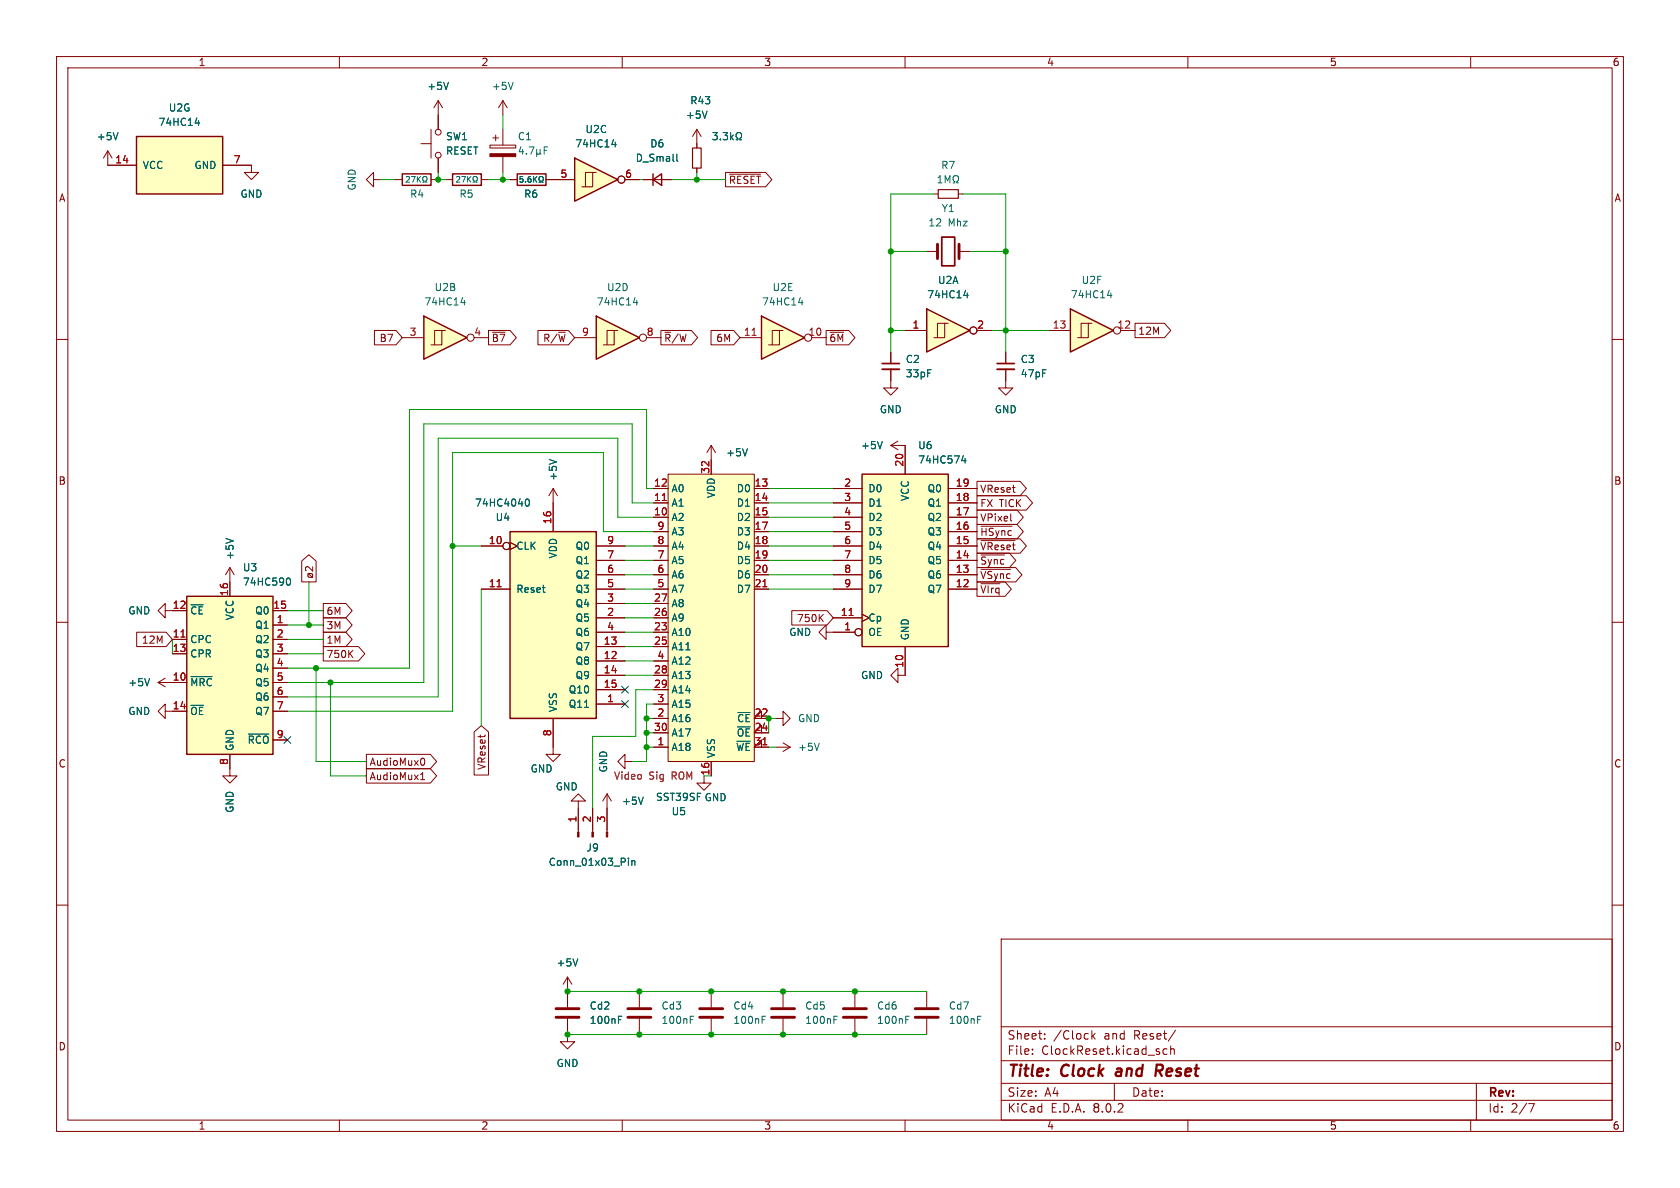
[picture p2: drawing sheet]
<svg xmlns="http://www.w3.org/2000/svg" width="297mm" height="210mm" viewBox="0 0 297 210" stroke-linecap="round" stroke-linejoin="round" font-family="sans-serif">
<g fill="none" stroke="#840000" stroke-width=".18">
<path d="M10 10h277v190h-277zM12 12h273v186h-273zM60 10v2M77.5 17.8l-.8 1.3M77.5 17.8v2.5M77.5 17.8l.7 1.3M110 10v2M160 10v2M210 10v2M260 10v2M78.7 31.8h1.3M85.1 31.8h1.3"/>
<path d="M10 60h2M285 60h2M10 110h2M285 110h2M10 160h2M285 160h2M151.1 175.3v2.8M177 166h108v32h-108zM60 198v2M110 198v2M151.1 180.1v2.8M160 198v2"/>
<path d="M177 194.5h108M177 191.5h108M177 187.5h108M177 181.5h108M182.5 186.3v.1M182.5 185.5v.1M184.7 183.6v.1M184.7 182.8v.1M193 182.2v1.5M193.2 183.1l.4 .6M193.6 182.7l-.6 .6M197 191.5v3"/>
<path d="M206.3 185.5l-.4-.1-.3 .3v.4l.1 .2h.6M207 185.5l.2-.1 .3 .1 .1 .9M207 184.9v1.5M207.8 182.1l-1.3 2M210 198v2M260 198v2M261 191.5v6.5M270.2 195.1h1l-.6 1.5"/>
</g>
<path d="M197.4 189.5l-.2 .4 .3 .3M204.8 189.3l.6 .9M205.3 188.2h-.8l-.2 2M205.3 189.2l-.9 .1" fill="none" stroke="#840000" stroke-width=".4"/>
<path d="M149.1 179.8h4.1M149.1 178.3h4.1" fill="none" stroke="#840000" stroke-width=".51"/>
<path d="M79.3 14.5l-.4 1.3M80.7 31.3l.4-.1 .2 .3-.6 .7h.6M81.6 31.2h.7l-.4 1M82.7 31.2v1M82.8 31.6l.4 .6M83.2 31.2l-.5 .6M83.6 32.2h.3v-.2a.43 .43 0 0 1-.3-.6 .43 .43 0 0 1 .6-.1l.2 .4-.3 .5h.3M160.1 179.6h.6M160.1 180.3h.5" fill="none" stroke="#006464" stroke-width=".18"/>
<path d="M80 30.7h5.1v2.1h-5.1z" fill="none" stroke="#840000" stroke-width=".25"/>
<path d="M74.9 55.9l7.6 3.8-7.6 3.8z" fill="#ffffc2"/>
<path d="M74.9 55.9l7.6 3.8-7.6 3.8z" fill="none" stroke="#840000" stroke-width=".25"/>
<g fill="none" stroke="#840000" stroke-width=".18">
<path d="M71.1 59.7h3.8M78.1 58.4h-1.3v2.6M78.7 58.4h-.6v2.6h-1.9M83.8 59.7h2.6M125.7 78.7l-.7 1.3M125.7 78.7v2.6M125.7 78.7l.8 1.3"/>
<circle cx="83.2" cy="59.7" r=".63"/>
</g>
<path d="M81.5 53.5h.8M82.1 53.1v.8M132.1 79.3l-.4 1.3" fill="none" stroke="#006464" stroke-width=".18"/>
<path d="M90.2 94h15.2v33h-15.2z" fill="#ffffc2"/>
<path d="M90.2 94h15.2v33h-15.2z" fill="none" stroke="#840000" stroke-width=".25"/>
<g fill="none" stroke="#840000" stroke-width=".18">
<path d="M85.1 96.5h3.8M90.2 95.9l1.2 .6-1.2 .7M97.8 86.4v7.6M97.8 86.4l-.8 1.2M97.8 86.4l.8 1.2M105.4 96.5h5.1M105.4 99.1h5.1M85.1 104.1h5.1M105.4 104.1h5.1M105.4 116.8h5.1M105.4 114.3h5.1M105.4 119.4h5.1"/>
<path d="M105.4 109.2h5.1M105.4 106.7h5.1M105.4 111.8h5.1M105.4 101.6h5.1M97.8 127v5.1M105.4 124.5h5.1M105.4 121.9h5.1"/>
<circle cx="89.5" cy="96.5" r=".63"/>
</g>
<path d="M87.9 103.7h.7" fill="none" stroke="#a90000" stroke-width=".18"/>
<path d="M92.9 88.7l.1-.4 .2-.1a.68 .68 0 0 1 .4 .6 .68 .68 0 0 1-.4 .7l-.2-.1-.1-.4M97.1 81.2l1.3 .5" fill="none" stroke="#006464" stroke-width=".18"/>
<path d="M118.1 83.8h15.2v50.8h-15.2z" fill="#ffffc2"/>
<g fill="none" stroke="#840000" stroke-width=".18">
<path d="M88.9 17.8l-.8 1.3M88.9 17.8v2.5M88.9 17.8l.8 1.3M115.6 91.4h2.5M115.6 88.9h2.5M115.6 86.4h2.5M115.6 94h2.5M115.6 96.5h2.5M115.6 99.1h2.5M118.1 83.8h15.2v50.8h-15.2zM125.7 81.3v2.5M133.3 91.4h2.6"/>
<path d="M133.3 88.9h2.6M133.3 86.4h2.6M133.3 94h2.6M133.3 96.5h2.6M133.3 99.1h2.6M115.6 101.6h2.5M115.6 104.1h2.5M115.6 111.8h2.5M115.6 114.3h2.5M115.6 109.2h2.5M115.6 106.7h2.5M115.6 119.4h2.5"/>
<path d="M115.6 116.8h2.5M133.3 101.6h2.6M133.3 104.1h2.6M146 111.8v-1.3l-1.2 1.3 1.2 1.2v-1.2h1.3M115.6 132.1h2.5M115.6 127h2.5M115.6 129.5h2.5M115.6 121.9h2.5M115.6 124.5h2.5M125.7 134.6v2.6M133.3 132.1h2.6M133.3 127h2.6"/>
<path d="M133.3 129.5h2.6M100.3 172.7l-.7 1.3M100.3 172.7v5.4M100.3 172.7l.8 1.3M113 175.3v2.8M125.7 175.3v2.8M163.8 175.3v2.8M100.3 180.1v4.1h1.3l-1.3 1.2-1.2-1.2h1.2M113 180.1v2.8M125.7 180.1v2.8M163.8 180.1v2.8"/>
</g>
<path d="M117.1 88.5h.7M134.9 103.7h.7" fill="none" stroke="#a90000" stroke-width=".18"/>
<path d="M90.7 14.5l-.4 1.3M102.1 169.5l-.4 1.3M109.3 179.6h.6M122 179.6h.6M134.7 179.6h.6M172.8 179.6h.6M109.3 180.3h.5M122 180.3h.5M134.7 180.3h.5M172.8 180.3h.5" fill="none" stroke="#006464" stroke-width=".18"/>
<path d="M98.3 179.8h4.1M98.3 178.3h4.1M111 179.8h4.1M111 178.3h4.1M123.7 179.8h4.1M123.7 178.3h4.1M161.8 179.8h4.1M161.8 178.3h4.1" fill="none" stroke="#840000" stroke-width=".51"/>
<path d="M152.4 83.8h15.2v30.5h-15.2z" fill="#ffffc2"/>
<path d="M152.4 83.8h15.2v30.5h-15.2z" fill="none" stroke="#840000" stroke-width=".25"/>
<g fill="none" stroke="#840000" stroke-width=".18">
<path d="M160 78.7v5.1M147.3 99.1h5.1M147.3 96.5h5.1M147.3 94h5.1M147.3 91.4h5.1M147.3 88.9h5.1M147.3 86.4h5.1M167.6 99.1h5.1M167.6 96.5h5.1M167.6 94h5.1M167.6 91.4h5.1M167.6 88.9h5.1"/>
<path d="M167.6 86.4h5.1M147.3 111.8h3.8M147.3 109.2h5.1M147.3 104.1h5.1M147.3 101.6h5.1M152.4 108.6l1.3 .6-1.3 .7M160 114.3v5.1h-1.3v1.3l-1.2-1.3 1.2-1.3v1.3M167.6 104.1h5.1M167.6 101.6h5.1"/>
<circle cx="151.8" cy="111.8" r=".63"/>
</g>
<path d="M150.1 108.8h.7" fill="none" stroke="#a90000" stroke-width=".18"/>
<path d="M170.3 80.5l-.3 .9h.8M170.6 81v.9" fill="none" stroke="#006464" stroke-width=".18"/>
<path d="M134.6 55.9l7.6 3.8-7.6 3.8z" fill="#ffffc2"/>
<path d="M134.6 55.9l7.6 3.8-7.6 3.8z" fill="none" stroke="#840000" stroke-width=".25"/>
<g fill="none" stroke="#840000" stroke-width=".18">
<path d="M130.8 59.7h3.8M137.8 58.4h-1.3v2.6M138.4 58.4h-.6v2.6h-1.9M143.5 59.7h2.5"/>
<circle cx="142.9" cy="59.7" r=".63"/>
</g>
<path d="M133 59.3h.7" fill="none" stroke="#a90000" stroke-width=".18"/>
<path d="M141.2 53.5h.8M141.8 53.1v.8" fill="none" stroke="#006464" stroke-width=".18"/>
<path d="M105.4 55.9l7.6 3.8-7.6 3.8z" fill="#ffffc2"/>
<path d="M105.4 55.9l7.6 3.8-7.6 3.8z" fill="none" stroke="#840000" stroke-width=".25"/>
<g fill="none" stroke="#840000" stroke-width=".18">
<path d="M123.2 22.9l-.8 1.2M123.2 22.9v3.3M123.2 29.7v.8M123.2 22.9l.8 1.2M165.1 34.3h.8M169.4 34.3h.8M101.6 59.7h3.8M108.6 58.4h-1.3v2.6M109.2 58.4h-.6v2.6h-1.9M114.3 59.7h2.5M163.8 44.5h1.9M169.5 44.5h1.9"/>
<path d="M177.8 65.3v3.3h1.3l-1.3 1.3-1.3-1.3h1.3M177.8 62.2v2.1M137.2 132.1h2.5M138.4 131.3l1.3 .8M139.7 132.1l-1.3 .7"/>
<circle cx="113.7" cy="59.7" r=".63"/>
</g>
<g fill="none" stroke="#006464" stroke-width=".18">
<path d="M125 19.6l-.4 1.3M126 23.4h.8l-.4 .5 .3 .1v.6l-.1 .1-.6-.1M127.4 24.6v.1M127.8 23.4h.8l-.4 .5 .4 .1v.6l-.2 .1-.6-.1M129.2 23.4v1.3M129.3 24.2l.4 .5M129.7 23.9l-.5 .4M130.1 24.7h.3v-.2a.54 .54 0 0 1-.2-.8 .54 .54 0 0 1 .7-.2 .58 .58 0 0 1-.1 1v.2h.3M165.8 32.3h.8M165.8 31.4l.4-.3v1.2M167.1 32.3v-1.2l.4 .9 .4-.9v1.2M168.5 32.3h.3v-.2a.54 .54 0 0 1-.3-.8 .54 .54 0 0 1 .8-.2 .58 .58 0 0 1-.1 1v.2h.3"/>
<path d="M112 53.5h.8M112.6 53.1v.8M144.8 131.4l-.4 1.3"/>
</g>
<path d="M166.5 41.9h2.3v5.1h-2.3zM176.3 64.3h3" fill="none" stroke="#840000" stroke-width=".3"/>
<path d="M165.7 43.2v2.5M169.5 43.2v2.5" fill="none" stroke="#840000" stroke-width=".51"/>
<path d="M122.4 26.2h1.6v3.5h-1.6zM165.9 33.5h3.5v1.6h-3.5z" fill="none" stroke="#840000" stroke-width=".2"/>
<path d="M176.3 65.3h3" fill="none" stroke="#840000" stroke-width=".33"/>
<path d="M189.2 54.6l7.6 3.8-7.6 3.8z" fill="#ffffc2"/>
<path d="M189.2 54.6l7.6 3.8-7.6 3.8z" fill="none" stroke="#840000" stroke-width=".25"/>
<g fill="none" stroke="#840000" stroke-width=".18">
<path d="M185.4 58.4h3.8M192.4 57.2h-1.3v2.5M193 57.2h-.6v2.5h-1.9M198.1 58.4h2.6M157.5 65.3v3.3h1.2l-1.2 1.3-1.3-1.3h1.3M157.5 62.2v2.1M157.5 78.7l1.2 .8M157.5 78.7h2.5M158.7 78l-1.2 .7"/>
<circle cx="197.5" cy="58.4" r=".63"/>
</g>
<path d="M195.8 52.2h.8M196.4 51.8v.8M156 78l-.4 1.3" fill="none" stroke="#006464" stroke-width=".18"/>
<path d="M156 65.3h3" fill="none" stroke="#840000" stroke-width=".33"/>
<path d="M156 64.3h3" fill="none" stroke="#840000" stroke-width=".3"/>
<path d="M163.8 54.6l7.6 3.8-7.6 3.8z" fill="#ffffc2"/>
<path d="M71.1 30.7h5.1v2.1h-5.1zM163.8 54.6l7.6 3.8-7.6 3.8z" fill="none" stroke="#840000" stroke-width=".25"/>
<g fill="none" stroke="#840000" stroke-width=".18">
<path d="M19 26.7l-.7 1.2M19 26.7v2.5M19 26.7l.8 1.2M69.8 31.8h1.3M76.2 31.8h1.3M160 58.4h3.8M167 57.2h-1.3v2.5M167.6 57.2h-.6v2.5h-1.9M172.7 58.4h2.6M110.5 134.6v-1.2l-1.3 1.2 1.3 1.3v-1.3h1.3M124.5 137.2v1.2h1.2l-1.2 1.3-1.3-1.3h1.3M137.2 127h1.2v-1.3l1.3 1.3-1.3 1.3v-1.3"/>
<path d="M102.2 141.6h1.3l-1.3-1.3-1.2 1.3h1.2v5.5M104.8 142.9v4.2M107.3 140.3v6.8M107.3 140.3l-.7 1.3M107.3 140.3l.8 1.3M138.4 175.3v2.8M138.4 180.1v2.8"/>
<circle cx="172.1" cy="58.4" r=".63"/>
</g>
<g fill="none" stroke="#006464" stroke-width=".18">
<path d="M20.9 23.4l-.5 1.3M71.8 31.3l.4-.1 .2 .3-.6 .7h.6M72.7 31.2h.7l-.4 1M73.8 31.2v1M73.9 31.6l.5 .6M74.4 31.2l-.6 .6M74.7 32.2h.3v-.2a.43 .43 0 0 1-.2-.6 .43 .43 0 0 1 .6-.1l.1 .4-.2 .5h.2M170.4 52.2h.8M171 51.8v.8M111.1 151.7v.1M111.1 152.1v.9M111.7 152.1v.9"/>
<path d="M111.7 152.3l.2-.2 .3 .1v.8M113.7 140.9l-.4 1.3M147.4 179.6h.6M147.4 180.3h.5"/>
</g>
<g fill="#840000" stroke="#840000" stroke-width=".18">
<path d="M107.2 147.1h.2v.9h-.2z"/>
<path d="M104.6 147.1h.3v.9h-.3z"/>
<path d="M102.1 147.1h.3v.9h-.3z"/>
</g>
<path d="M136.4 179.8h4.1M136.4 178.3h4.1" fill="none" stroke="#840000" stroke-width=".51"/>
<path d="M24.1 24.1h15.3v10.2h-15.3z" fill="#ffffc2"/>
<path d="M24.1 24.1h15.3v10.2h-15.3z" fill="none" stroke="#840000" stroke-width=".25"/>
<path d="M19 29.2h5.1M39.4 29.2h5v1.3h1.3l-1.3 1.3-1.2-1.3h1.2M66 31.8v-1.3l-1.2 1.3 1.2 1.2v-1.2h1.3M86.6 25.7h4.6v.5h-4.6zM87.1 24.4h1M87.6 23.9v1M88.9 22.9v2.8M88.9 27.7v2.8" fill="none" stroke="#840000" stroke-width=".18"/>
<path d="M34.5 21.7h.8M35.1 21.3v.9M92.1 25.9l-.3 .9h.8M92.4 26.4v.8M93.1 27.1v.1M93.5 26h.9l-.6 1.2M94.9 26.4v1.3M94.9 27.1l.2 .1h.2l.2-.1M95.5 27.1l.2 .1M95.5 26.4v.7M96.2 26.6h.4M96.8 26h-.6v1.2" fill="none" stroke="#006464" stroke-width=".18"/>
<path d="M86.6 27.2h4.6v.5h-4.6z" fill="#840000" stroke="#840000" stroke-width=".18"/>
<path d="M101.6 27.9l7.6 3.9-7.6 3.8z" fill="#ffffc2"/>
<path d="M91.4 30.7h5.1v2.1h-5.1zM101.6 27.9l7.6 3.9-7.6 3.8zM115.4 31.8l1.6-1.1v2.1zM115.4 30.7v2.1" fill="none" stroke="#840000" stroke-width=".25"/>
<g fill="none" stroke="#840000" stroke-width=".18">
<path d="M74.4 25.4h1.8M76.2 22.9v5M77.5 20.3v2.6M77.5 27.9v2.6M90.2 31.8h1.2M96.5 31.8h5.1M104.8 30.5h-1.3v2.5M105.4 30.5h-.6v2.5h-1.9M110.5 31.8h2.5M113.7 31.8h5M29.2 108v-1.3l-1.3 1.3 1.3 1.2v-1.2h1.3M29.2 119.9l-1.3 .8"/>
<path d="M27.9 120.7l1.3 .7M27.9 120.7h2.6M29.2 125.7v-1.2l-1.3 1.2 1.3 1.3v-1.3h1.3M97.8 132.1v1.3h1.3l-1.3 1.2-1.3-1.2h1.3"/>
<circle cx="77.5" cy="27.4" r=".51"/>
<circle cx="77.5" cy="23.4" r=".51"/>
<circle cx="109.9" cy="31.7" r=".63"/>
</g>
<path d="M92.4 31.2h-.4l-.1 .5 .5-.1v.5l-.1 .1-.4-.1M92.9 32.1v.1M93.8 31.2l-.3 .1-.1 .1-.1 .6 .2 .2 .4-.1-.1-.5h-.3l-.2 .2M94.3 31.2v1M94.5 31.6l.4 .6M94.9 31.2l-.6 .6M95.3 32.2h.2v-.2a.43 .43 0 0 1-.2-.6 .43 .43 0 0 1 .6-.1l.2 .4-.3 .5h.3M108.2 25.6h.7M108.8 25.1v.9M119.7 27.2v1.1l.1 .2M26.4 120l-.4 1.2" fill="none" stroke="#006464" stroke-width=".18"/>
<path d="M33 105.4h15.3v28h-15.3z" fill="#ffffc2"/>
<path d="M33 105.4h15.3v28h-15.3z" fill="none" stroke="#840000" stroke-width=".25"/>
<g fill="none" stroke="#840000" stroke-width=".18">
<path d="M19 29.2h5.1M39.4 29.2h5M77.5 20.3v2.6M77.5 27.9v2.6M90.2 31.8h1.2M96.5 31.8h5.1M110.5 31.8h2.5M113.7 31.8h1.7M117 31.8h1.7M123.2 25.4v.8M123.2 29.7v.8M128.3 30.5h7l1.2 1.3-1.2 1.2h-7z"/>
<path d="M129 30.8h5.5M66.2 58.4h3.8l1.1 1.3-1.1 1.3h-3.8zM86.4 58.4h3.8l1.1 1.3-1.1 1.3h-3.8zM87.1 58.7h2.2M95.1 58.4h5.4l1.1 1.3-1.1 1.3h-5.4zM116.8 58.4h5.4l1.1 1.3-1.1 1.3h-5.4zM125.7 58.4h4l1.1 1.3-1.1 1.3h-4zM146 58.4h4l1.2 1.3-1.2 1.3h-4zM146.8 58.7h2.4M160 58.4h3.8M172.7 58.4h2.6M200.7 57.1h5.2l1.1 1.3-1.1 1.3h-5.2z"/>
<path d="M157.5 62.2v2.1M157.5 65.3v2M160 78.7v5.1M177.8 62.2v2.1M177.8 65.3v2M53.3 99.2l1.3-1.1 1.3 1.1v3.7h-2.6zM85.1 96.5h3.8M90.2 95.9l1.2 .6-1.2 .7M97.8 88.9v5.1M105.4 99.1h5.1M105.4 96.5h5.1M115.6 99.1h2.5"/>
<path d="M115.6 96.5h2.5M115.6 94h2.5M115.6 91.4h2.5M115.6 88.9h2.5M115.6 86.4h2.5M125.7 81.3v2.5M133.3 99.1h2.6M133.3 96.5h2.6M133.3 94h2.6M133.3 91.4h2.6M133.3 88.9h2.6M133.3 86.4h2.6"/>
<path d="M147.3 99.1h5.1M147.3 96.5h5.1M147.3 94h5.1M147.3 91.4h5.1M147.3 88.9h5.1M147.3 86.4h5.1M167.6 99.1h5.1M167.6 96.5h5.1M167.6 94h5.1M167.6 91.4h5.1M167.6 88.9h5.1M167.6 86.4h5.1"/>
<path d="M172.7 92.7h7.1l1.1 1.3-1.1 1.3h-7.1zM172.7 85.1h7.6l1.2 1.3-1.2 1.2h-7.6zM172.7 97.8h5.8l1.1 1.3-1.1 1.2h-5.8zM172.7 87.6h8.7l1.1 1.3-1.1 1.3h-8.7zM172.7 90.2h7.1l1.1 1.2-1.1 1.3h-7.1zM172.7 95.2h7.6l1.2 1.3-1.2 1.3h-7.6zM173.4 93h5.5M173.4 98.1h4.2M173.4 95.6h6.1M178.7 91.9l.2 .2M24.2 111.8h5.2l1.1 1.2-1.1 1.3h-5.2zM30.5 113h2.5"/>
<path d="M30.5 108h2.5M30.5 115.6h2.5M40.6 100.3v5.1M40.6 100.3l-.7 1.3M40.6 100.3l.8 1.3M48.3 110.5h2.5M48.3 113h2.5M48.3 108h2.5M48.3 115.6h2.5M48.3 118.1h2.5M54.4 101.3l.9 .8M54.6 101.4h.6l.1 .2-.1 .3-.2 .2-.4-.1-.2-.2z"/>
<path d="M55.3 100.2v.8l-.9-.8-.4 .2 .1 .5M57.1 111.8h4l1.2 1.2-1.2 1.3h-4zM57.1 114.3h6.3l1.1 1.3-1.1 1.2h-6.3zM57.1 106.7h4l1.2 1.3-1.2 1.2h-4zM57.1 109.2h4l1.2 1.3-1.2 1.3h-4zM61.8 115.5l.6 .7M62.4 115l-.7 .7M85.1 104.1h5.1M105.4 111.8h5.1M105.4 109.2h5.1M105.4 104.1h5.1M105.4 101.6h5.1"/>
<path d="M105.4 114.3h5.1M105.4 106.7h5.1M105.4 119.4h5.1M105.4 116.8h5.1M115.6 111.8h2.5M115.6 109.2h2.5M115.6 104.1h2.5M115.6 101.6h2.5M115.6 114.3h2.5M115.6 106.7h2.5M115.6 119.4h2.5M115.6 116.8h2.5"/>
<path d="M133.3 104.1h2.6M133.3 101.6h2.6M140 107.9h6.2l1.1 1.3-1.1 1.3h-6.2zM145 109.2l.5 .7M145.5 108.6l-.7 .7M147.3 111.8h3.8M147.3 109.2h5.1M147.3 104.1h5.1M147.3 101.6h5.1M152.4 108.6l1.3 .6-1.3 .7M160 114.3v5.1M167.6 104.1h5.1"/>
<path d="M167.6 101.6h5.1M172.7 100.3h6.9l1.1 1.3-1.1 1.3h-6.9zM172.7 102.9h5l1.1 1.2-1.1 1.3h-5zM173.4 100.6h5.3M173.4 103.2h3.4M30.5 120.7h2.5M30.5 125.7h2.5M40.6 133.4v3.8h1.3l-1.3 1.2-1.2-1.2h1.2M48.3 120.7h2.5M48.3 125.7h2.5M48.3 123.2h2.5M48.3 130.8h2.5"/>
<path d="M64.8 133.3h11.3l1.1 1.3-1.1 1.3h-11.3zM64.8 135.9h11.3l1.1 1.3-1.1 1.2h-11.3zM74.4 137.8h.7M74.4 136.9l.3-.3v1.2M74.5 134.1l.2-.1a.68 .68 0 0 1 .4 .7 .68 .68 0 0 1-.4 .6l-.2-.1M83.8 129.4l1.3-1.1 1.3 1.1v7.6h-2.6zM97.8 127v5.1M105.4 121.9h5.1M105.4 124.5h5.1M115.6 132.1h2.5M115.6 127h2.5M115.6 129.5h2.5"/>
<path d="M115.6 121.9h2.5M115.6 124.5h2.5M125.7 134.6v2.6M133.3 132.1h2.6M133.3 127h2.6M133.3 129.5h2.6M102.2 142.9v3.8M104.8 142.9v3.8M107.3 142.9v3.8M100.3 175.3v2.8M100.3 180.1v2.8"/>
<circle cx="109.9" cy="31.7" r=".63"/>
<circle cx="172.1" cy="58.4" r=".63"/>
<circle cx="89.5" cy="96.5" r=".63"/>
<circle cx="151.8" cy="111.8" r=".63"/>
</g>
<g fill="none" stroke="#006464" stroke-width=".18">
<path d="M79.3 14.5l-.4 1.3M125 19.6l-.4 1.3M20.9 23.4l-.5 1.3M34.5 21.7h.8M35.1 21.3v.9M92.4 31.2h-.4l-.1 .5 .5-.1v.5l-.1 .1-.4-.1M92.9 32.1v.1M93.8 31.2l-.3 .1-.1 .1-.1 .6 .2 .2 .4-.1-.1-.5h-.3l-.2 .2M94.3 31.2v1M94.5 31.6l.4 .6M94.9 31.2l-.6 .6M95.3 32.2h.2v-.2a.43 .43 0 0 1-.2-.6 .43 .43 0 0 1 .6-.1l.2 .4-.3 .5h.3"/>
<path d="M108.2 25.6h.7M108.8 25.1v.9M119.7 27.2v1.1l.1 .2M126 23.4h.8l-.4 .5 .3 .1v.6l-.1 .1-.6-.1M127.4 24.6v.1M127.8 23.4h.8l-.4 .5 .4 .1v.6l-.2 .1-.6-.1M129.2 23.4v1.3M129.3 24.2l.4 .5M129.7 23.9l-.5 .4M130.1 24.7h.3v-.2a.54 .54 0 0 1-.2-.8 .54 .54 0 0 1 .7-.2 .58 .58 0 0 1-.1 1v.2h.3M170.4 52.2h.8M171 51.8v.8"/>
<path d="M132.1 79.3l-.4 1.3M156 78l-.4 1.3M39.9 95.2l1.3 .4M92.9 88.7l.1-.4 .2-.1a.68 .68 0 0 1 .4 .6 .68 .68 0 0 1-.4 .7l-.2-.1-.1-.4M97.1 81.2l1.3 .5M170.3 80.5l-.3 .9h.8M170.6 81v.9M26.4 120l-.4 1.2M33.8 119.6h3.7M50.8 102.2h.1a.68 .68 0 0 1 .5 .6 .68 .68 0 0 1-.5 .6h-.1M43.9 129.8h3.6M111.1 151.7v.1"/>
<path d="M111.1 152.1v.9M111.7 152.1v.9M111.7 152.3l.2-.2 .3 .1v.8M113.7 140.9l-.4 1.3M102.1 169.5l-.4 1.3M109.3 179.6h.6M109.3 180.3h.5"/>
</g>
<path d="M117.1 88.5h.7M32 112.6h.7M87.9 103.7h.7M134.9 103.7h.7M150.1 108.8h.7" fill="none" stroke="#a90000" stroke-width=".18"/>
<g fill="none" stroke="#009600" stroke-width=".18">
<path d="M67.3 31.8h2.5M77.5 30.5v1.3h1.2M86.4 31.8h3.8M88.9 20.3v2.6M88.9 30.5v1.3M113 31.8h.7M118.7 31.8h9.6M123.2 30.5v1.3M165.1 34.3h-7.6v27.9M170.2 34.3h7.6v27.9M157.5 58.4h2.5M157.5 44.5h6.3"/>
<path d="M171.4 44.5h6.4M175.3 58.4h10.1M80 96.5h5.1M110.5 99.1h5.1M110.5 96.5h5.1M115.6 91.4h-6.4v-13.9h-31.7v45.7h-26.7M115.6 88.9h-3.8v-14h-36.9v45.8h-24.1M115.6 94h-8.9v-14h-26.7v45.7h-29.2M115.6 86.4h-1.3v-14h-41.9v45.7h-21.6M135.9 99.1h11.4M135.9 86.4h11.4M135.9 88.9h11.4"/>
<path d="M135.9 91.4h11.4M135.9 94h11.4M135.9 96.5h11.4M30.5 113v2.6M50.8 110.5h6.3M50.8 108h6.3M50.8 115.6h6.3M50.8 113h6.3M54.6 102.9v7.6M55.9 118.1v16.5h8.9M85.1 104.1v24.2M110.5 106.7h5.1"/>
<path d="M110.5 119.4h5.1M110.5 114.3h5.1M110.5 104.1h5.1M110.5 101.6h5.1M110.5 111.8h5.1M110.5 116.8h5.1M110.5 109.2h5.1M135.9 104.1h11.4M135.9 101.6h11.4M58.4 120.7v16.5h6.4M114.3 132.1h1.3M114.3 127h1.3"/>
<path d="M114.3 129.5h1.3M115.6 121.9h-3.2v8.3h-7.6v12.7M115.6 124.5h-1.3v10.1h-2.5M134.6 127h2.6M135.9 132.1h1.3M135.9 127v2.5M100.3 175.3h63.5M100.3 182.9h63.5"/>
</g>
<path d="M50.2 130.2l1.2 1.2M51.4 130.2l-1.2 1.2M109.9 121.3l1.2 1.2M109.9 123.9l1.2 1.2M111.1 121.3l-1.2 1.2M111.1 123.9l-1.2 1.2" fill="none" stroke="#000084" stroke-width=".18"/>
<g fill="#009600" stroke="#009600" stroke-width=".18">
<circle cx="54.6" cy="110.5" r=".46"/>
<circle cx="58.4" cy="120.7" r=".46"/>
<circle cx="55.9" cy="118.1" r=".46"/>
<circle cx="157.5" cy="44.5" r=".46"/>
<circle cx="88.9" cy="31.8" r=".46"/>
<circle cx="177.8" cy="44.5" r=".46"/>
<circle cx="123.2" cy="31.8" r=".46"/>
<circle cx="125.7" cy="182.9" r=".46"/>
<circle cx="125.7" cy="175.3" r=".46"/>
<circle cx="113" cy="182.9" r=".46"/>
<circle cx="113" cy="175.3" r=".46"/>
<circle cx="151.1" cy="175.3" r=".46"/>
<circle cx="151.1" cy="182.9" r=".46"/>
<circle cx="100.3" cy="182.9" r=".46"/>
<circle cx="100.3" cy="175.3" r=".46"/>
<circle cx="138.4" cy="175.3" r=".46"/>
<circle cx="138.4" cy="182.9" r=".46"/>
<circle cx="114.3" cy="127" r=".46"/>
<circle cx="135.9" cy="127" r=".46"/>
<circle cx="80" cy="96.5" r=".46"/>
<circle cx="77.5" cy="31.8" r=".46"/>
<circle cx="114.3" cy="129.5" r=".46"/>
<circle cx="114.3" cy="132.1" r=".46"/>
<circle cx="157.5" cy="58.4" r=".46"/>
<circle cx="177.8" cy="58.4" r=".46"/>
</g>
<g font-size="2.8" fill="#840000">
<text x="178" y="190.9">Title:</text>
<text x="187.7" y="190.9">Clock</text>
<text x="198.2" y="190.9">and</text>
<text x="205.9" y="190.9">Reset</text>
</g>
<g font-size="2.1" fill="#840000">
<text x="178" y="184">Sheet:</text>
<text x="186.2" y="184">/Clock</text>
<text x="195.2" y="184">and</text>
<text x="200.6" y="184">Reset/</text>
<text x="178" y="186.7">File:</text>
<text x="184.1" y="186.7">ClockReset.kicad_sch</text>
<text x="178" y="196.9">KiCad</text>
<text x="178" y="194.1">Size:</text>
<text x="184.7" y="194.1">A4</text>
<text x="185.7" y="196.9">E.D.A.</text>
<text x="193.3" y="196.9">8.0.2</text>
<text x="200" y="194.1">Date:</text>
<text x="263" y="194.3">Rev:</text>
<text x="263" y="196.9">Id:</text>
<text x="267.1" y="196.9">2/7</text>
</g>
<g font-size="1.8" fill="#840000">
<text x="35" y="11.9">1</text>
<text x="85" y="11.9">2</text>
<text x="135" y="11.9">3</text>
<text x="185" y="11.9">4</text>
<text x="235" y="11.9">5</text>
<text x="285" y="11.9">6</text>
<text x="10.3" y="35.9">A</text>
<text x="128.7" y="32.7">~{RESET}</text>
<text x="285.3" y="35.9">A</text>
<text x="201.1" y="59.4">12M</text>
<text x="67" y="60.6">B7</text>
<text x="86.8" y="60.6">~{B7}</text>
<text x="95.9" y="60.6">R/~{W}</text>
<text x="117.3" y="60.6">~{R}/W</text>
<text x="126.5" y="60.6">6M</text>
<text x="146.5" y="60.6">~{6M}</text>
<text x="10.3" y="85.9">B</text>
<text x="173.2" y="87.3">VReset</text>
<text x="173.2" y="89.9">FX TICK</text>
<text x="285.3" y="85.9">B</text>
<text x="173.2" y="94.9">~{HSync}</text>
<text x="173.2" y="92.4">VPixel</text>
<text x="173.2" y="100">~{Sync}</text>
<text x="173.2" y="97.5">~{VReset}</text>
<text x="173.2" y="102.6">~{VSync}</text>
<text x="173.2" y="105.1">~{VIrq}</text>
<text x="25" y="114">12M</text>
<text x="57.6" y="114">1M</text>
<text x="57.6" y="108.9">6M</text>
<text x="57.6" y="111.4">3M</text>
<text x="140.8" y="110.2">750K</text>
<text x="57.6" y="116.5">750K</text>
<text x="10.3" y="135.9">C</text>
<text x="65.2" y="135.6">AudioMux0</text>
<text x="86" y="136.2" transform="rotate(-90 86 136.2)">VReset</text>
<text x="285.3" y="135.9">C</text>
<text x="65.2" y="138.1">AudioMux1</text>
<text x="10.3" y="185.9">D</text>
<text x="285.3" y="185.9">D</text>
<text x="35" y="199.9">1</text>
<text x="85" y="199.9">2</text>
<text x="135" y="199.9">3</text>
<text x="185" y="199.9">4</text>
<text x="235" y="199.9">5</text>
<text x="285" y="199.9">6</text>
</g>
<g font-size="1.8" fill="#006464">
<text x="75.4" y="16.1">+5V</text>
<text x="86.9" y="16.1">+5V</text>
<text x="27.9" y="22.5">74HC14</text>
<text x="29.7" y="19.9">U2G</text>
<text x="103.4" y="23.7">U2C</text>
<text x="121.2" y="21.2">+5V</text>
<text x="121.9" y="18.6">R43</text>
<text x="17" y="25">+5V</text>
<text x="78.7" y="27.5">RESET</text>
<text x="78.7" y="25">SW1</text>
<text x="91.4" y="25">C1</text>
<text x="101.6" y="26.3">74HC14</text>
<text x="112.3" y="28.8">D_Small</text>
<text x="114.9" y="26.3">D6</text>
<text x="25.1" y="30.1">VCC</text>
<text x="34.3" y="30.1">GND</text>
<text x="42.4" y="35.2">GND</text>
<text x="63.1" y="33.8" transform="rotate(-90 63.1 33.8)">GND</text>
<text x="72.4" y="35.2">R4</text>
<text x="81.1" y="35.2">R5</text>
<text x="92.6" y="35.2">R6</text>
<text x="166.3" y="30.1">R7</text>
<text x="164" y="40.2">12</text>
<text x="166.4" y="37.7">Y1</text>
<text x="167.6" y="40.2">Mhz</text>
<text x="76.7" y="51.7">U2B</text>
<text x="107.2" y="51.7">U2D</text>
<text x="136.5" y="51.7">U2E</text>
<text x="163.8" y="52.9">74HC14</text>
<text x="165.7" y="50.4">U2A</text>
<text x="189.2" y="52.9">74HC14</text>
<text x="191.1" y="50.4">U2F</text>
<text x="74.9" y="54.2">74HC14</text>
<text x="105.4" y="54.2">74HC14</text>
<text x="134.6" y="54.2">74HC14</text>
<text x="160" y="64.4">C2</text>
<text x="180.3" y="64.4">C3</text>
<text x="160" y="66.9">33pF</text>
<text x="180.3" y="66.9">47pF</text>
<text x="155.4" y="73.3">GND</text>
<text x="175.8" y="73.3">GND</text>
<text x="128.3" y="80.9">+5V</text>
<text x="152.1" y="79.6">+5V</text>
<text x="162.2" y="79.6">U6</text>
<text x="162.2" y="82.1">74HC574</text>
<text x="83.9" y="89.8">74HC4040</text>
<text x="98.7" y="85.1" transform="rotate(-90 98.7 85.1)">+5V</text>
<text x="118.6" y="89.8">A1</text>
<text x="118.6" y="87.2">A0</text>
<text x="126.6" y="88.2" transform="rotate(-90 126.6 88.2)">VDD</text>
<text x="130.2" y="87.2">D0</text>
<text x="130.2" y="89.8">D1</text>
<text x="153.4" y="87.2">D0</text>
<text x="153.4" y="89.8">D1</text>
<text x="160.9" y="88.7" transform="rotate(-90 160.9 88.7)">VCC</text>
<text x="163.9" y="89.8">Q1</text>
<text x="163.9" y="87.2">Q0</text>
<text x="87.5" y="92.3">U4</text>
<text x="118.6" y="92.3">A2</text>
<text x="118.6" y="94.8">A3</text>
<text x="130.2" y="92.3">D2</text>
<text x="130.2" y="94.8">D3</text>
<text x="153.4" y="92.3">D2</text>
<text x="153.4" y="94.8">D3</text>
<text x="163.9" y="94.8">Q3</text>
<text x="163.9" y="92.3">Q2</text>
<text x="41.5" y="99.1" transform="rotate(-90 41.5 99.1)">+5V</text>
<text x="42.8" y="101.2">U3</text>
<text x="91.2" y="97.4">CLK</text>
<text x="98.7" y="98.8" transform="rotate(-90 98.7 98.8)">VDD</text>
<text x="101.7" y="99.9">Q1</text>
<text x="101.7" y="97.4">Q0</text>
<text x="118.6" y="99.9">A5</text>
<text x="118.6" y="97.4">A4</text>
<text x="130.2" y="97.4">D4</text>
<text x="130.2" y="99.9">D5</text>
<text x="153.4" y="97.4">D4</text>
<text x="153.4" y="99.9">D5</text>
<text x="163.9" y="99.9">Q5</text>
<text x="163.9" y="97.4">Q4</text>
<text x="42.8" y="103.7">74HC590</text>
<text x="91.2" y="105">Reset</text>
<text x="101.7" y="107.5">Q4</text>
<text x="101.7" y="105">Q3</text>
<text x="101.7" y="102.5">Q2</text>
<text x="118.6" y="107.5">A8</text>
<text x="118.6" y="105">A7</text>
<text x="118.6" y="102.5">A6</text>
<text x="130.2" y="102.5">D6</text>
<text x="130.2" y="105">D7</text>
<text x="153.4" y="102.5">D6</text>
<text x="153.4" y="105">D7</text>
<text x="163.9" y="105">Q7</text>
<text x="163.9" y="102.5">Q6</text>
<text x="22.6" y="108.8">GND</text>
<text x="33.5" y="113.9">CPC</text>
<text x="33.5" y="108.8">~{CE}</text>
<text x="41.5" y="109.7" transform="rotate(-90 41.5 109.7)">VCC</text>
<text x="45" y="111.4">Q1</text>
<text x="45" y="108.8">Q0</text>
<text x="45" y="113.9">Q2</text>
<text x="101.7" y="110.1">Q5</text>
<text x="101.7" y="112.6">Q6</text>
<text x="118.6" y="112.6">A10</text>
<text x="118.6" y="110.1">A9</text>
<text x="139.4" y="112.6">GND</text>
<text x="153.4" y="112.6">OE</text>
<text x="153.4" y="110.1">Cp</text>
<text x="160.9" y="113.3" transform="rotate(-90 160.9 113.3)">GND</text>
<text x="33.5" y="116.4">CPR</text>
<text x="45" y="116.4">Q3</text>
<text x="45" y="119">Q4</text>
<text x="101.7" y="117.7">Q8</text>
<text x="101.7" y="115.2">Q7</text>
<text x="118.6" y="115.2">A11</text>
<text x="118.6" y="117.7">A12</text>
<text x="22.6" y="121.5">+5V</text>
<text x="33.5" y="121.5">~{MRC}</text>
<text x="45" y="121.5">Q5</text>
<text x="45" y="124.1">Q6</text>
<text x="98.7" y="126" transform="rotate(-90 98.7 126)">VSS</text>
<text x="100.4" y="125.3">Q11</text>
<text x="100.4" y="122.8">Q10</text>
<text x="101.7" y="120.2">Q9</text>
<text x="118.6" y="120.2">A13</text>
<text x="118.6" y="122.8">A14</text>
<text x="118.6" y="125.3">A15</text>
<text x="152.1" y="120.2">GND</text>
<text x="22.6" y="126.6">GND</text>
<text x="33.5" y="126.6">~{OE}</text>
<text x="43.7" y="131.7">~{RCO}</text>
<text x="45" y="126.6">Q7</text>
<text x="118.6" y="127.9">A16</text>
<text x="118.6" y="130.4">A17</text>
<text x="130.2" y="130.4">~{OE}</text>
<text x="130.2" y="127.9">~{CE}</text>
<text x="141" y="127.9">GND</text>
<text x="41.5" y="132.8" transform="rotate(-90 41.5 132.8)">GND</text>
<text x="93.7" y="136.8">GND</text>
<text x="107.5" y="136.7" transform="rotate(-90 107.5 136.7)">GND</text>
<text x="118.6" y="132.9">A18</text>
<text x="126.6" y="134.1" transform="rotate(-90 126.6 134.1)">VSS</text>
<text x="141" y="132.9">+5V</text>
<text x="41.5" y="143.8" transform="rotate(-90 41.5 143.8)">GND</text>
<text x="98.2" y="139.9">GND</text>
<text x="109.9" y="142.5">+5V</text>
<text x="115.9" y="141.8">SST39SF GND</text>
<text x="118.6" y="144.3">U5</text>
<text x="96.9" y="153.3">Conn_01x03_Pin</text>
<text x="103.6" y="150.7">J9</text>
<text x="98.3" y="171">+5V</text>
<text x="104.1" y="178.7">Cd2</text>
<text x="116.8" y="178.7">Cd3</text>
<text x="129.5" y="178.7">Cd4</text>
<text x="142.2" y="178.7">Cd5</text>
<text x="154.9" y="178.7">Cd6</text>
<text x="167.6" y="178.7">Cd7</text>
<text x="104.1" y="181.2">100nF</text>
<text x="116.8" y="181.2">100nF</text>
<text x="129.5" y="181.2">100nF</text>
<text x="142.2" y="181.2">100nF</text>
<text x="154.9" y="181.2">100nF</text>
<text x="167.6" y="181.2">100nF</text>
<text x="98.3" y="188.8">GND</text>
</g>
<g font-size="1.8" fill="#a90000">
<text x="20.3" y="29">14</text>
<text x="41.2" y="29">7</text>
<text x="99" y="31.5">5</text>
<text x="110.4" y="31.5">6</text>
<text x="72.3" y="59.4">3</text>
<text x="83.7" y="59.4">4</text>
<text x="102.8" y="59.4">9</text>
<text x="114.2" y="59.4">8</text>
<text x="131.4" y="59.4">11</text>
<text x="142.8" y="59.4">10</text>
<text x="161.2" y="58.2">1</text>
<text x="172.6" y="58.2">2</text>
<text x="186" y="58.2">13</text>
<text x="197.4" y="58.2">12</text>
<text x="125.5" y="83.9" transform="rotate(-90 125.5 83.9)">32</text>
<text x="159.8" y="82.6" transform="rotate(-90 159.8 82.6)">20</text>
<text x="115.5" y="88.6">11</text>
<text x="115.5" y="86.1">12</text>
<text x="133.3" y="86.1">13</text>
<text x="133.3" y="88.6">14</text>
<text x="149.2" y="86.1">2</text>
<text x="149.2" y="88.6">3</text>
<text x="168.9" y="88.6">18</text>
<text x="168.9" y="86.1">19</text>
<text x="97.5" y="92.8" transform="rotate(-90 97.5 92.8)">16</text>
<text x="115.5" y="91.2">10</text>
<text x="116.1" y="93.7">9</text>
<text x="133.3" y="91.2">15</text>
<text x="133.3" y="93.7">17</text>
<text x="149.2" y="91.2">4</text>
<text x="149.2" y="93.7">5</text>
<text x="168.9" y="93.7">16</text>
<text x="168.9" y="91.2">17</text>
<text x="86.3" y="96.3">10</text>
<text x="107.2" y="101.3">6</text>
<text x="107.2" y="98.8">7</text>
<text x="107.2" y="96.3">9</text>
<text x="116.1" y="101.3">6</text>
<text x="116.1" y="98.8">7</text>
<text x="116.1" y="96.3">8</text>
<text x="133.3" y="96.3">18</text>
<text x="133.3" y="98.8">19</text>
<text x="133.3" y="101.3">20</text>
<text x="149.2" y="96.3">6</text>
<text x="149.2" y="98.8">7</text>
<text x="149.2" y="101.3">8</text>
<text x="168.9" y="101.3">13</text>
<text x="168.9" y="98.8">14</text>
<text x="168.9" y="96.3">15</text>
<text x="30.4" y="107.7">12</text>
<text x="40.4" y="105.5" transform="rotate(-90 40.4 105.5)">16</text>
<text x="48.2" y="107.7">15</text>
<text x="86.3" y="103.9">11</text>
<text x="107.2" y="106.4">3</text>
<text x="107.2" y="103.9">5</text>
<text x="115.5" y="106.4">27</text>
<text x="116.1" y="103.9">5</text>
<text x="133.3" y="103.9">21</text>
<text x="149.2" y="103.9">9</text>
<text x="168.9" y="103.9">12</text>
<text x="30.4" y="112.8">11</text>
<text x="48.8" y="110.2">1</text>
<text x="48.8" y="112.8">2</text>
<text x="107.2" y="109">2</text>
<text x="107.2" y="111.5">4</text>
<text x="115.5" y="111.5">23</text>
<text x="115.5" y="109">26</text>
<text x="148.5" y="109">11</text>
<text x="149.2" y="111.5">1</text>
<text x="30.4" y="115.3">13</text>
<text x="48.8" y="115.3">3</text>
<text x="48.8" y="117.9">4</text>
<text x="106.6" y="116.6">12</text>
<text x="106.6" y="114">13</text>
<text x="106.6" y="119.1">14</text>
<text x="115.5" y="114">25</text>
<text x="115.5" y="119.1">28</text>
<text x="116.1" y="116.6">4</text>
<text x="159.8" y="118.2" transform="rotate(-90 159.8 118.2)">10</text>
<text x="30.4" y="120.4">10</text>
<text x="30.4" y="125.5">14</text>
<text x="48.8" y="120.4">5</text>
<text x="48.8" y="122.9">6</text>
<text x="48.8" y="125.5">7</text>
<text x="106.6" y="121.7">15</text>
<text x="107.2" y="124.2">1</text>
<text x="115.5" y="121.7">29</text>
<text x="116.1" y="124.2">3</text>
<text x="48.8" y="130.6">9</text>
<text x="97.5" y="130.2" transform="rotate(-90 97.5 130.2)">8</text>
<text x="115.5" y="129.3">30</text>
<text x="116.1" y="131.8">1</text>
<text x="116.1" y="126.7">2</text>
<text x="133.3" y="126.7">22</text>
<text x="133.3" y="129.3">24</text>
<text x="133.3" y="131.8">31</text>
<text x="40.4" y="135.3" transform="rotate(-90 40.4 135.3)">8</text>
<text x="125.5" y="137.2" transform="rotate(-90 125.5 137.2)">16</text>
<text x="130" y="132.9">~{WE}</text>
<text x="102" y="145.5" transform="rotate(-90 102 145.5)">1</text>
<text x="104.5" y="145.5" transform="rotate(-90 104.5 145.5)">2</text>
<text x="107.1" y="145.5" transform="rotate(-90 107.1 145.5)">3</text>
</g>
<g font-size="1.8" fill="#840084">
<text x="108.5" y="138">Video</text>
<text x="114.7" y="138">Sig</text>
<text x="118.8" y="138">ROM</text>
</g>
</svg>
